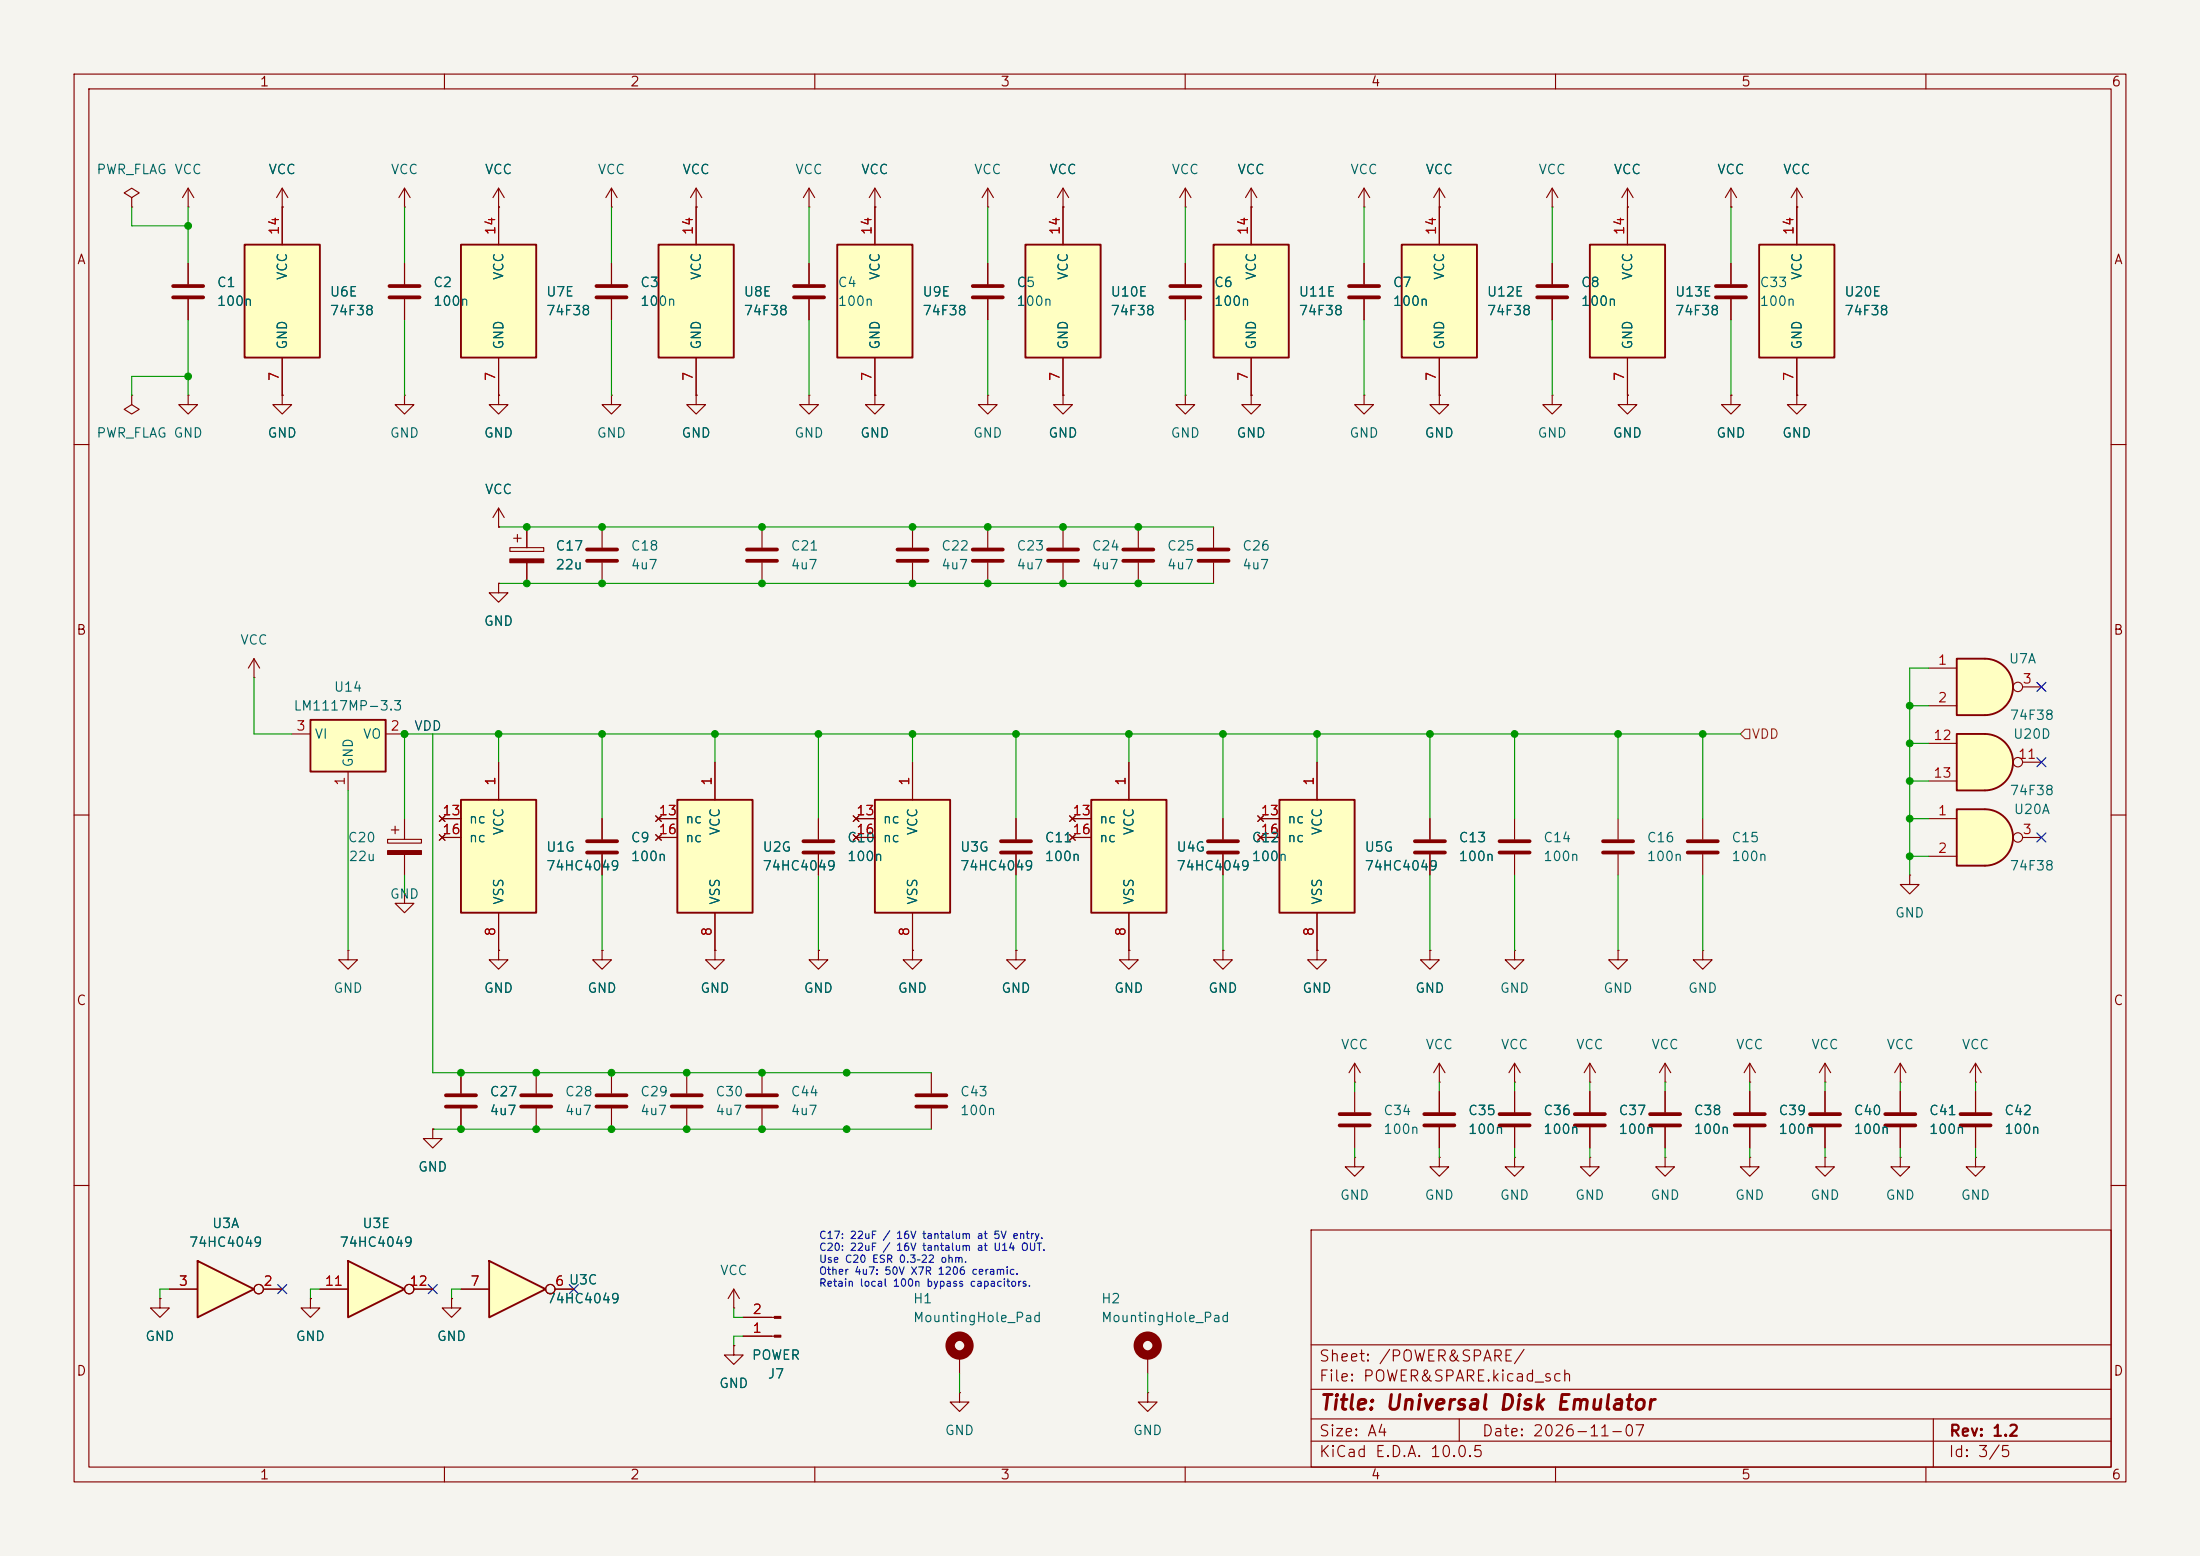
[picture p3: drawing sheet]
<svg xmlns="http://www.w3.org/2000/svg" width="297mm" height="210mm" viewBox="0 0 297 210" stroke-linecap="round" stroke-linejoin="round" font-family="sans-serif">
<path d="M0 0h297v210h-297z" fill="#f5f4ef" stroke="#f5f4ef" stroke-width=".14"/>
<g fill="none" stroke="#840000" stroke-width=".15">
<path d="M10 10h277v190h-277zM12 12h273v186h-273zM60 10v2M110 10v2M160 10v2M210 10v2M260 10v2M10 60h2M285 60h2M10 110h2M285 110h2M10 160h2"/>
<path d="M99.1 176.5h.1M99.1 174l-.8 1.3M99.1 174l.7 1.3M99.1 174v2.5M177 166h108v32h-108zM285 160h2M60 198v2M110 198v2M160 198v2M177 194.5h108M177 191.5h108M177 187.5h108"/>
<path d="M177 181.5h108M197 191.5v3M210 198v2M260 198v2M261 191.5v6.5"/>
</g>
<path d="M147.3 108h10.2v15.2h-10.2z" fill="#ffffc2"/>
<path d="M147.3 108h10.2v15.2h-10.2z" fill="none" stroke="#840000" stroke-width=".25"/>
<path d="M144.4 110.1l.8 .8M144.4 112.6l.8 .8M144.8 110.5h2.5M144.8 113h2.5M145.2 110.1l-.8 .8M145.2 112.6l-.8 .8M152.4 102.9v5.1M152.4 123.2v5.1" fill="none" stroke="#840000" stroke-width=".15"/>
<path d="M189.2 33h10.2v15.3h-10.2z" fill="#ffffc2"/>
<path d="M189.2 33h10.2v15.3h-10.2z" fill="none" stroke="#840000" stroke-width=".25"/>
<g fill="none" stroke="#840000" stroke-width=".15">
<path d="M184.1 27.9h.1M184.1 25.4v2.5M184.1 35.6v2.8M184.1 25.4l-.7 1.3M184.1 25.4l.8 1.3M194.3 27.9h.1M194.3 25.4v7.6M194.3 25.4l-.8 1.3M194.3 25.4l.8 1.3M184.1 40.4v2.8M194.3 48.3v5M68.8 73.9h4.6v.5h-4.6z"/>
<path d="M69.3 72.6h1.1M69.8 72.1v1.1M71.1 71.1v2.8M71.1 75.9v2.8M81.3 71.1v2.8M81.3 75.9v2.8M165.1 110.5v2.8M165.1 115.3v2.8M236.2 146.1h.1M236.2 143.5l-.7 1.3M236.2 143.5l.8 1.3M236.2 143.5v2.6"/>
</g>
<path d="M182.1 38.6h4.1M182.1 40.1h4.1M79.2 74.2h4.1M79.2 75.7h4.1M163.1 113.5h4M163.1 115.1h4" fill="none" stroke="#840000" stroke-width=".51"/>
<path d="M68.8 75.4h4.6v.5h-4.6z" fill="#840000" stroke="#840000" stroke-width=".15"/>
<path d="M214.6 33h10.2v15.3h-10.2z" fill="#ffffc2"/>
<path d="M214.6 33h10.2v15.3h-10.2z" fill="none" stroke="#840000" stroke-width=".25"/>
<g fill="none" stroke="#840000" stroke-width=".15">
<path d="M219.7 27.9v5.1M209.5 53.3v1.3h1.3l-1.3 1.3-1.2-1.3h1.2M209.5 53.3h.1M219.7 53.3v1.3h1.3l-1.3 1.3-1.3-1.3h1.3M219.7 53.3h.1M219.7 48.3v5M52.3 113.3h4.6v.5h-4.6zM52.8 112h1M53.3 111.5v1M54.6 110.5v2.8M54.6 115.3v2.8M214.6 147.3v2.8"/>
<path d="M214.6 152.1v2.8M246.4 146.1h.1M246.4 143.5l-.8 1.3M246.4 143.5l.7 1.3M246.4 143.5v2.6"/>
</g>
<path d="M52.3 114.8h4.6v.5h-4.6z" fill="#840000" stroke="#840000" stroke-width=".15"/>
<path d="M212.6 150.4h4.1M212.6 151.9h4.1" fill="none" stroke="#840000" stroke-width=".51"/>
<path d="M91.4 108h10.2v15.2h-10.2z" fill="#ffffc2"/>
<path d="M91.4 108h10.2v15.2h-10.2z" fill="none" stroke="#840000" stroke-width=".25"/>
<g fill="none" stroke="#840000" stroke-width=".15">
<path d="M67.3 27.9h.1M67.3 25.4l-.8 1.3M67.3 25.4l.8 1.3M67.3 25.4v2.5M82.5 35.6v2.8M109.2 35.6v2.8M54.6 53.3v1.3h1.3l-1.3 1.3-1.3-1.3h1.3M54.6 53.3h.1M82.5 40.4v2.8M109.2 40.4v2.8M88.5 110.1l.8 .8M88.5 112.6l.8 .8"/>
<path d="M88.9 110.5h2.5M88.9 113h2.5M89.3 110.1l-.8 .8M89.3 112.6l-.8 .8M96.5 102.9v5.1M96.5 128.3v1.2h1.3l-1.3 1.3-1.3-1.3h1.3M96.5 128.3h.1M96.5 123.2v5.1M214.6 156.2v1.3h1.3l-1.3 1.3-1.2-1.3h1.2M214.6 156.2h.1M21.6 175.3v1.2h1.3l-1.3 1.3-1.3-1.3h1.3M21.6 175.3h.1"/>
<path d="M61 175.3v1.2h1.2l-1.2 1.3-1.3-1.3h1.3M61 175.3h.1M154.9 188v1.2h1.3l-1.3 1.3-1.2-1.3h1.2M154.9 188h.1"/>
</g>
<path d="M80.5 38.6h4.1M107.2 38.6h4.1M80.5 40.1h4.1M107.2 40.1h4.1" fill="none" stroke="#840000" stroke-width=".51"/>
<path d="M41.9 97.2h10.2v6.9h-10.2z" fill="#ffffc2"/>
<path d="M41.9 97.2h10.2v6.9h-10.2z" fill="none" stroke="#840000" stroke-width=".25"/>
<g fill="none" stroke="#840000" stroke-width=".15">
<path d="M17.8 26.7l1-.7-1-.6-1 .6 1 .7v1.2M17.8 27.9h.1M38.1 27.9h.1M38.1 25.4l-.8 1.3M38.1 25.4l.8 1.3M38.1 25.4v2.5M82.5 27.9h.1M82.5 25.4l-.7 1.3M82.5 25.4l.8 1.3M82.5 25.4v2.5M133.3 27.9h.1M133.3 25.4l-.7 1.3"/>
<path d="M133.3 25.4l.8 1.3M133.3 25.4v2.5M233.7 35.6v2.8M233.7 40.4v2.8M67.3 71.1h.1M67.3 68.6l-.8 1.3M67.3 68.6l.8 1.3M67.3 68.6v2.5M39.4 99.1h2.5M52.1 99.1h2.5M47 104.1v2.6M137.2 110.5v2.8"/>
<path d="M137.2 115.3v2.8M218.4 110.5v2.8M218.4 115.3v2.8M125.7 144.8v2.8M125.7 149.6v2.8M182.9 146.1h.1M182.9 143.5l-.8 1.3M182.9 143.5l.7 1.3M182.9 143.5v2.6M194.3 147.3v2.8M194.3 152.1v2.8M246.4 156.2v1.3h1.2l-1.2 1.3-1.3-1.3h1.3"/>
<path d="M246.4 156.2h.1M266.7 156.2v1.3h1.3l-1.3 1.3-1.3-1.3h1.3M266.7 156.2h.1M41.9 175.3v1.2h1.3l-1.3 1.3-1.3-1.3h1.3M41.9 175.3h.1M129.5 182.9v2.5"/>
</g>
<path d="M231.6 38.6h4.1M231.6 40.1h4.1M135.1 113.5h4.1M135.1 115.1h4.1M216.4 113.5h4.1M216.4 115.1h4.1M123.7 147.8h4.1M123.7 149.4h4.1M192.3 150.4h4M192.3 151.9h4" fill="none" stroke="#840000" stroke-width=".51"/>
<circle cx="129.5" cy="181.6" r="1.27" fill="none" stroke="#840000" stroke-width="1.3"/>
<path d="M163.8 33h10.2v15.3h-10.2z" fill="#ffffc2"/>
<path d="M163.8 33h10.2v15.3h-10.2z" fill="none" stroke="#840000" stroke-width=".25"/>
<path d="M168.9 27.9v5.1M209.5 35.6v2.8M168.9 48.3v5M209.5 40.4v2.8M242.6 53.3v1.3h1.2l-1.2 1.3-1.3-1.3h1.3M242.6 53.3h.1M256.5 156.2v1.3h1.3l-1.3 1.3-1.2-1.3h1.2M256.5 156.2h.1" fill="none" stroke="#840000" stroke-width=".15"/>
<path d="M207.5 38.6h4.1M207.5 40.1h4.1" fill="none" stroke="#840000" stroke-width=".51"/>
<path d="M113 33h10.2v15.3h-10.2z" fill="#ffffc2"/>
<path d="M113 33h10.2v15.3h-10.2z" fill="none" stroke="#840000" stroke-width=".25"/>
<path d="M118.1 27.9v5.1M233.7 27.9h.1M233.7 25.4l-.8 1.3M233.7 25.4l.7 1.3M233.7 25.4v2.5M118.1 48.3v5" fill="none" stroke="#840000" stroke-width=".15"/>
<path d="M62.2 108h10.2v15.2h-10.2z" fill="#ffffc2"/>
<path d="M62.2 108h10.2v15.2h-10.2z" fill="none" stroke="#840000" stroke-width=".25"/>
<g fill="none" stroke="#840000" stroke-width=".15">
<path d="M133.3 35.6v2.8M17.8 53.3v1.3l1 .6-1 .7-1-.7 1-.6M17.8 53.3h.1M94 53.3v1.3h1.2l-1.2 1.3-1.3-1.3h1.3M94 53.3h.1M133.3 53.3v1.3h1.3l-1.3 1.3-1.2-1.3h1.2M133.3 53.3h.1M133.3 40.4v2.8M184.1 53.3v1.3h1.3l-1.3 1.3-1.2-1.3h1.2M184.1 53.3h.1M59.3 110.1l.8 .8M59.3 112.6l.8 .8"/>
<path d="M59.7 110.5h2.5M59.7 113h2.5M60.1 110.1l-.8 .8M60.1 112.6l-.8 .8M67.3 102.9v5.1M67.3 123.2v5.1M177.8 128.3v1.2h1.3l-1.3 1.3-1.3-1.3h1.3M177.8 128.3h.1M218.4 128.3v1.2h1.3l-1.3 1.3-1.2-1.3h1.2M218.4 128.3h.1M82.5 144.8v2.8M82.5 149.6v2.8"/>
<path d="M194.3 146.1h.1M194.3 143.5l-.8 1.3M194.3 143.5l.8 1.3M194.3 143.5v2.6M256.5 146.1h.1M256.5 143.5l-.7 1.3M256.5 143.5l.8 1.3M256.5 143.5v2.6"/>
</g>
<path d="M131.3 38.6h4.1M131.3 40.1h4.1M80.5 147.8h4.1M80.5 149.4h4.1" fill="none" stroke="#840000" stroke-width=".51"/>
<path d="M26.7 170.2l7.6 3.8-7.6 3.8z" fill="#ffffc2"/>
<path d="M26.7 170.2l7.6 3.8-7.6 3.8z" fill="none" stroke="#840000" stroke-width=".25"/>
<g fill="none" stroke="#840000" stroke-width=".15">
<path d="M25.4 27.9h.1M25.4 25.4l-.8 1.3M25.4 25.4l.8 1.3M25.4 25.4v2.5M118.1 53.3v1.3h1.3l-1.3 1.3-1.3-1.3h1.3M118.1 53.3h.1M194.3 156.2v1.3h1.3l-1.3 1.3-1.3-1.3h1.3M194.3 156.2h.1M22.9 174h3.8M35.6 174h2.5"/>
<circle cx="34.9" cy="174" r=".63"/>
</g>
<path d="M47 170.2l7.6 3.8-7.6 3.8z" fill="#ffffc2"/>
<path d="M47 170.2l7.6 3.8-7.6 3.8z" fill="none" stroke="#840000" stroke-width=".25"/>
<g fill="none" stroke="#840000" stroke-width=".15">
<path d="M236.2 147.3v2.8M236.2 152.1v2.8M43.2 174h3.8M55.9 174h2.5"/>
<circle cx="55.2" cy="174" r=".63"/>
</g>
<path d="M234.2 150.4h4.1M234.2 151.9h4.1" fill="none" stroke="#840000" stroke-width=".51"/>
<path d="M66 170.2l7.7 3.8-7.7 3.8z" fill="#ffffc2"/>
<path d="M66 170.2l7.7 3.8-7.7 3.8z" fill="none" stroke="#840000" stroke-width=".25"/>
<g fill="none" stroke="#840000" stroke-width=".15">
<path d="M118.1 27.9h.1M118.1 25.4l-.8 1.3M118.1 25.4l.8 1.3M118.1 25.4v2.5M160 27.9h.1M160 25.4v2.5M160 35.6v2.8M160 25.4l-.7 1.3M160 25.4l.8 1.3M209.5 27.9h.1M209.5 25.4l-.7 1.3M209.5 25.4l.8 1.3"/>
<path d="M209.5 25.4v2.5M219.7 27.9h.1M219.7 25.4l-.8 1.3M219.7 25.4l.8 1.3M219.7 25.4v2.5M242.6 27.9h.1M242.6 25.4l-.8 1.3M242.6 25.4l.7 1.3M242.6 25.4v2.5M160 40.4v2.8M233.7 53.3v1.3h1.2l-1.2 1.3-1.3-1.3h1.3M233.7 53.3h.1"/>
<path d="M67.3 78.7v1.3h1.3l-1.3 1.3-1.3-1.3h1.3M67.3 78.7h.1M123.2 71.1v2.8M123.2 75.9v2.8M143.5 71.1v2.8M143.5 75.9v2.8M81.3 110.5v2.8M81.3 115.3v2.8M47 128.3v1.2h1.3l-1.3 1.3-1.3-1.3h1.3M47 128.3h.1M54.6 120.7v1.2h1.3l-1.3 1.3-1.3-1.3h1.3M54.6 120.7h.1"/>
<path d="M204.5 146.1h.1M204.5 143.5l-.8 1.3M204.5 143.5l.7 1.3M204.5 143.5v2.6M204.5 147.3v2.8M204.5 152.1v2.8M256.5 147.3v2.8M256.5 152.1v2.8M266.7 147.3v2.8M266.7 152.1v2.8M62.2 174h3.8M74.9 174h2.6"/>
<path d="M100.3 177.8h4.2M100.3 180.3h4.2"/>
<circle cx="74.3" cy="174" r=".63"/>
</g>
<g fill="#840000" stroke="#840000" stroke-width=".15">
<path d="M104.5 180.2h.9v.3h-.9z"/>
<path d="M104.5 177.7h.9v.2h-.9z"/>
</g>
<g fill="none" stroke="#840000" stroke-width=".51">
<path d="M158 38.6h4.1M158 40.1h4.1M121.2 74.2h4M121.2 75.7h4M141.5 74.2h4M141.5 75.7h4M79.2 113.5h4.1M79.2 115.1h4.1M202.4 150.4h4.1M202.4 151.9h4.1M254.5 150.4h4.1M254.5 151.9h4.1"/>
<path d="M264.7 150.4h4M264.7 151.9h4"/>
</g>
<path d="M237.5 33h10.1v15.3h-10.1z" fill="#ffffc2"/>
<path d="M237.5 33h10.1v15.3h-10.1z" fill="none" stroke="#840000" stroke-width=".25"/>
<g fill="none" stroke="#840000" stroke-width=".15">
<path d="M54.6 35.6v2.8M109.2 27.9h.1M109.2 25.4l-.7 1.3M109.2 25.4l.8 1.3M109.2 25.4v2.5M143.5 27.9h.1M143.5 25.4l-.8 1.3M143.5 25.4l.8 1.3M143.5 25.4v2.5M242.6 27.9v5.1M54.6 40.4v2.8M82.5 53.3v1.3h1.3l-1.3 1.3-1.2-1.3h1.2"/>
<path d="M82.5 53.3h.1M194.3 53.3v1.3h1.3l-1.3 1.3-1.3-1.3h1.3M194.3 53.3h.1M242.6 48.3v5M81.3 128.3v1.2h1.2l-1.2 1.3-1.3-1.3h1.3M81.3 128.3h.1M204.5 128.3v1.2h1.2l-1.2 1.3-1.3-1.3h1.3M204.5 128.3h.1M92.7 144.8v2.8M92.7 149.6v2.8M102.9 144.8v2.8M102.9 149.6v2.8"/>
<path d="M236.2 156.2v1.3h1.3l-1.3 1.3-1.3-1.3h1.3M236.2 156.2h.1M129.5 188v1.2h1.3l-1.3 1.3-1.2-1.3h1.2M129.5 188h.1M154.9 182.9v2.5"/>
</g>
<path d="M52.6 38.6h4M52.6 40.1h4M90.7 147.8h4M90.7 149.4h4M100.8 147.8h4.1M100.8 149.4h4.1" fill="none" stroke="#840000" stroke-width=".51"/>
<circle cx="154.9" cy="181.6" r="1.27" fill="none" stroke="#840000" stroke-width="1.3"/>
<path d="M138.4 33h10.2v15.3h-10.2z" fill="#ffffc2"/>
<path d="M138.4 33h10.2v15.3h-10.2z" fill="none" stroke="#840000" stroke-width=".25"/>
<path d="M143.5 27.9v5.1M143.5 48.3v5" fill="none" stroke="#840000" stroke-width=".15"/>
<path d="M172.7 108h10.2v15.2h-10.2z" fill="#ffffc2"/>
<path d="M172.7 108h10.2v15.2h-10.2z" fill="none" stroke="#840000" stroke-width=".25"/>
<g fill="none" stroke="#840000" stroke-width=".15">
<path d="M94 27.9h.1M94 25.4l-.8 1.3M94 25.4l.7 1.3M94 25.4v2.5M143.5 53.3v1.3h1.3l-1.3 1.3-1.3-1.3h1.3M143.5 53.3h.1M169.8 110.1l.8 .8M169.8 112.6l.8 .8M170.2 110.5h2.5M170.2 113h2.5M170.6 110.1l-.8 .8M170.6 112.6l-.8 .8"/>
<path d="M177.8 102.9v5.1M152.4 128.3v1.2h1.3l-1.3 1.3-1.3-1.3h1.3M152.4 128.3h.1M177.8 123.2v5.1M193 128.3v1.2h1.3l-1.3 1.3-1.2-1.3h1.2M193 128.3h.1M214.6 146.1h.1M214.6 143.5l-.7 1.3M214.6 143.5l.8 1.3M214.6 143.5v2.6M224.8 146.1h.1M224.8 143.5l-.8 1.3"/>
<path d="M224.8 143.5l.8 1.3M224.8 143.5v2.6"/>
</g>
<path d="M88.9 33h10.2v15.3h-10.2z" fill="#ffffc2"/>
<path d="M88.9 33h10.2v15.3h-10.2z" fill="none" stroke="#840000" stroke-width=".25"/>
<path d="M94 27.9v5.1M94 48.3v5M224.8 156.2v1.3h1.3l-1.3 1.3-1.3-1.3h1.3M224.8 156.2h.1" fill="none" stroke="#840000" stroke-width=".15"/>
<path d="M33 33h10.2v15.3h-10.2z" fill="#ffffc2"/>
<path d="M33 33h10.2v15.3h-10.2z" fill="none" stroke="#840000" stroke-width=".25"/>
<path d="M38.1 27.9v5.1M25.4 53.3v1.3h1.3l-1.3 1.3-1.3-1.3h1.3M25.4 53.3h.1M38.1 48.3v5M182.9 156.2v1.3h1.2l-1.2 1.3-1.3-1.3h1.3M182.9 156.2h.1M224.8 147.3v2.8M224.8 152.1v2.8" fill="none" stroke="#840000" stroke-width=".15"/>
<path d="M222.8 150.4h4M222.8 151.9h4" fill="none" stroke="#840000" stroke-width=".51"/>
<path d="M268 109.2a3.8 3.8 0 0 1 3.8 3.8 3.8 3.8 0 0 1-3.8 3.8z" fill="#ffffc2" stroke="#ffffc2" stroke-width=".14"/>
<path d="M264.2 109.2h3.8v7.6h-3.8z" fill="#ffffc2"/>
<path d="M264.2 109.2h3.8a3.8 3.8 0 0 1 3.8 3.8 3.8 3.8 0 0 1-3.8 3.8h-3.8z" fill="none" stroke="#840000" stroke-width=".25"/>
<g fill="none" stroke="#840000" stroke-width=".15">
<path d="M25.4 35.6v2.8M25.4 40.4v2.8M109.2 53.3v1.3h1.3l-1.3 1.3-1.3-1.3h1.3M109.2 53.3h.1M260.3 110.5h3.9M260.3 115.6h3.9M273 113h2.6M62.2 144.8v2.8M62.2 149.6v2.8M72.4 144.8v2.8M72.4 149.6v2.8M182.9 147.3v2.8"/>
<path d="M182.9 152.1v2.8M246.4 147.3v2.8M246.4 152.1v2.8"/>
<circle cx="272.4" cy="113" r=".63"/>
</g>
<path d="M23.4 38.6h4M23.4 40.1h4M60.2 147.8h4.1M60.2 149.4h4.1M70.4 147.8h4M70.4 149.4h4M180.8 150.4h4.1M180.8 151.9h4.1M244.3 150.4h4.1M244.3 151.9h4.1" fill="none" stroke="#840000" stroke-width=".51"/>
<path d="M62.2 33h10.2v15.3h-10.2z" fill="#ffffc2"/>
<path d="M62.2 33h10.2v15.3h-10.2z" fill="none" stroke="#840000" stroke-width=".25"/>
<path d="M67.3 27.9v5.1M67.3 48.3v5" fill="none" stroke="#840000" stroke-width=".15"/>
<path d="M268 88.9a3.8 3.8 0 0 1 3.8 3.8 3.8 3.8 0 0 1-3.8 3.8z" fill="#ffffc2" stroke="#ffffc2" stroke-width=".14"/>
<path d="M264.2 88.9h3.8v7.6h-3.8z" fill="#ffffc2"/>
<path d="M264.2 88.9h3.8a3.8 3.8 0 0 1 3.8 3.8 3.8 3.8 0 0 1-3.8 3.8h-3.8z" fill="none" stroke="#840000" stroke-width=".25"/>
<g fill="none" stroke="#840000" stroke-width=".15">
<path d="M38.1 53.3v1.3h1.3l-1.3 1.3-1.3-1.3h1.3M38.1 53.3h.1M67.3 53.3v1.3h1.3l-1.3 1.3-1.3-1.3h1.3M67.3 53.3h.1M163.8 71.1v2.8M163.8 75.9v2.8M260.3 90.2h3.9M260.3 95.3h3.9M273 92.7h2.6M193 110.5v2.8M193 115.3v2.8M204.5 110.5v2.8"/>
<path d="M204.5 115.3v2.8M58.4 152.4v1.3h1.3l-1.3 1.2-1.3-1.2h1.3M58.4 152.4h.1"/>
<circle cx="272.4" cy="92.7" r=".63"/>
</g>
<path d="M161.8 74.2h4.1M161.8 75.7h4.1M191 113.5h4.1M191 115.1h4.1M202.4 113.5h4.1M202.4 115.1h4.1" fill="none" stroke="#840000" stroke-width=".51"/>
<path d="M118.1 108h10.2v15.2h-10.2z" fill="#ffffc2"/>
<path d="M118.1 108h10.2v15.2h-10.2z" fill="none" stroke="#840000" stroke-width=".25"/>
<g fill="none" stroke="#840000" stroke-width=".15">
<path d="M54.6 27.9h.1M54.6 25.4l-.8 1.3M54.6 25.4l.8 1.3M54.6 25.4v2.5M168.9 27.9h.1M168.9 25.4l-.8 1.3M168.9 25.4l.8 1.3M168.9 25.4v2.5M168.9 53.3v1.3h1.3l-1.3 1.3-1.3-1.3h1.3M168.9 53.3h.1M102.9 71.1v2.8M102.9 75.9v2.8"/>
<path d="M133.3 71.1v2.8M133.3 75.9v2.8M153.7 71.1v2.8M153.7 75.9v2.8M34.3 91.4h.1M34.3 88.9l-.8 1.3M34.3 88.9l.8 1.3M34.3 88.9v2.5M110.5 110.5v2.8M110.5 115.3v2.8M115.2 110.1l.8 .8M115.2 112.6l.8 .8"/>
<path d="M115.6 110.5h2.5M115.6 113h2.5M116 110.1l-.8 .8M116 112.6l-.8 .8M123.2 102.9v5.1M229.9 110.5v2.8M229.9 115.3v2.8M257.8 118.1v1.3h1.3l-1.3 1.3-1.3-1.3h1.3M257.8 118.1h.1M67.3 128.3v1.2h1.3l-1.3 1.3-1.3-1.3h1.3M67.3 128.3h.1M110.5 128.3v1.2h1.3l-1.3 1.3-1.3-1.3h1.3"/>
<path d="M110.5 128.3h.1M123.2 128.3v1.2h1.3l-1.3 1.3-1.3-1.3h1.3M123.2 128.3h.1M123.2 123.2v5.1M165.1 128.3v1.2h1.3l-1.3 1.3-1.3-1.3h1.3M165.1 128.3h.1M204.5 156.2v1.3h1.2l-1.2 1.3-1.3-1.3h1.3M204.5 156.2h.1M266.7 146.1h.1M266.7 143.5l-.8 1.3M266.7 143.5l.8 1.3M266.7 143.5v2.6"/>
<path d="M99.1 181.6v1.3h1.2l-1.2 1.3-1.3-1.3h1.3M99.1 181.6h.1"/>
</g>
<path d="M100.8 74.2h4.1M100.8 75.7h4.1M131.3 74.2h4.1M131.3 75.7h4.1M151.6 74.2h4.1M151.6 75.7h4.1M108.5 113.5h4M108.5 115.1h4M227.8 113.5h4.1M227.8 115.1h4.1" fill="none" stroke="#840000" stroke-width=".51"/>
<path d="M268 99.1a3.8 3.8 0 0 1 3.8 3.8 3.8 3.8 0 0 1-3.8 3.8z" fill="#ffffc2" stroke="#ffffc2" stroke-width=".14"/>
<path d="M264.2 99.1h3.8v7.6h-3.8z" fill="#ffffc2"/>
<path d="M264.2 99.1h3.8a3.8 3.8 0 0 1 3.8 3.8 3.8 3.8 0 0 1-3.8 3.8h-3.8z" fill="none" stroke="#840000" stroke-width=".25"/>
<g fill="none" stroke="#840000" stroke-width=".15">
<path d="M25.4 35.6v2.8M38.1 27.9h.1M38.1 27.9v5.1M54.6 35.6v2.8M67.3 27.9h.1M67.3 27.9v5.1M82.5 35.6v2.8M94 27.9h.1M94 27.9v5.1M109.2 35.6v2.8M118.1 27.9h.1M118.1 27.9v5.1"/>
<path d="M133.3 35.6v2.8M143.5 27.9h.1M143.5 27.9v5.1M160 35.6v2.8M168.9 27.9h.1M168.9 27.9v5.1M184.1 35.6v2.8M194.3 27.9h.1M194.3 27.9v5.1M209.5 35.6v2.8M219.7 27.9h.1M219.7 27.9v5.1"/>
<path d="M233.7 27.9h.1M233.7 35.6v2.8M242.6 27.9h.1M242.6 27.9v5.1M25.4 40.4v2.8M38.1 53.3h.1M38.1 48.3v5M54.6 40.4v2.8M67.3 53.3h.1M67.3 48.3v5M82.5 40.4v2.8M94 53.3h.1"/>
<path d="M94 48.3v5M109.2 40.4v2.8M118.1 53.3h.1M118.1 48.3v5M133.3 40.4v2.8M143.5 53.3h.1M143.5 48.3v5M160 53.3v1.3h1.3l-1.3 1.3-1.3-1.3h1.3M160 53.3h.1M160 40.4v2.8M168.9 53.3h.1M168.9 48.3v5"/>
<path d="M184.1 40.4v2.8M194.3 53.3h.1M194.3 48.3v5M209.5 40.4v2.8M219.7 53.3h.1M219.7 48.3v5M233.7 53.3h.1M233.7 40.4v2.8M242.6 53.3h.1M242.6 48.3v5M67.3 78.7h.1M67.3 71.1h.1"/>
<path d="M71.1 71.1v2.8M71.1 75.9v2.8M59.3 110.1l.8 .8M59.3 112.6l.8 .8M59.7 110.5h2.5M59.7 113h2.5M60.1 110.1l-.8 .8M60.1 112.6l-.8 .8M67.3 102.9v5.1M81.3 110.5v2.8M81.3 115.3v2.8M88.5 110.1l.8 .8"/>
<path d="M88.5 112.6l.8 .8M88.9 110.5h2.5M88.9 113h2.5M89.3 110.1l-.8 .8M89.3 112.6l-.8 .8M96.5 102.9v5.1M110.5 110.5v2.8M110.5 115.3v2.8M115.2 110.1l.8 .8M115.2 112.6l.8 .8M115.6 110.5h2.5M115.6 113h2.5"/>
<path d="M116 110.1l-.8 .8M116 112.6l-.8 .8M123.2 102.9v5.1M137.2 110.5v2.8M137.2 115.3v2.8M144.4 110.1l.8 .8M144.4 112.6l.8 .8M144.8 110.5h2.5M144.8 113h2.5M145.2 110.1l-.8 .8M145.2 112.6l-.8 .8M152.4 102.9v5.1"/>
<path d="M165.1 110.5v2.8M165.1 115.3v2.8M169.8 110.1l.8 .8M169.8 112.6l.8 .8M170.2 110.5h2.5M170.2 113h2.5M170.6 110.1l-.8 .8M170.6 112.6l-.8 .8M177.8 102.9v5.1M193 110.5v2.8M193 115.3v2.8M260.3 100.3h3.9"/>
<path d="M260.3 105.4h3.9M273 102.9h2.6M67.3 128.3h.1M67.3 123.2v5.1M81.3 128.3h.1M96.5 128.3h.1M96.5 123.2v5.1M110.5 128.3h.1M123.2 128.3h.1M123.2 123.2v5.1M137.2 128.3v1.2h1.2l-1.2 1.3-1.3-1.3h1.3M137.2 128.3h.1"/>
<path d="M152.4 128.3h.1M152.4 123.2v5.1M165.1 128.3h.1M177.8 128.3h.1M177.8 123.2v5.1M193 128.3h.1M229.9 128.3v1.2h1.2l-1.2 1.3-1.3-1.3h1.3M229.9 128.3h.1M58.4 152.4h.1M62.2 144.8v2.8M62.2 149.6v2.8M194.3 147.3v2.8"/>
<path d="M194.3 152.1v2.8M204.5 147.3v2.8M204.5 152.1v2.8M214.6 147.3v2.8M214.6 152.1v2.8M224.8 147.3v2.8M224.8 152.1v2.8M236.2 147.3v2.8M236.2 152.1v2.8M246.4 147.3v2.8M246.4 152.1v2.8M256.5 147.3v2.8"/>
<path d="M256.5 152.1v2.8M266.7 147.3v2.8M266.7 152.1v2.8M21.6 175.3h.1M22.9 174h3.8M35.6 174h2.5M41.9 175.3h.1M43.2 174h3.8M55.9 174h2.5M61 175.3h.1M62.2 174h3.8M74.9 174h2.6"/>
<path d="M100.3 177.8h3.8M99.1 181.6h.1M100.3 180.3h3.8"/>
<circle cx="272.4" cy="102.9" r=".63"/>
<circle cx="34.9" cy="174" r=".63"/>
<circle cx="55.2" cy="174" r=".63"/>
<circle cx="74.3" cy="174" r=".63"/>
</g>
<path d="M235.6 98.4h.6v1.3h-.6l-.7-.6z" fill="none" stroke="#725600" stroke-width=".15"/>
<g fill="none" stroke="#009600" stroke-width=".15">
<path d="M17.8 27.9v2.6h7.6M25.4 27.9v7.7M54.6 27.9v7.7M82.5 27.9v7.7M109.2 27.9v7.7M133.3 27.9v7.7M160 27.9v7.7M184.1 27.9v7.7M209.5 27.9v7.7M233.7 27.9v7.7M25.4 50.8h-7.6v2.5M25.4 43.2v10.1"/>
<path d="M54.6 43.2v10.1M82.5 43.2v10.1M109.2 43.2v10.1M133.3 43.2v10.1M160 43.2v10.1M184.1 43.2v10.1M209.5 43.2v10.1M233.7 43.2v10.1M67.3 71.1h96.5M67.3 78.7h96.5M34.3 91.4v7.7h5.1M58.4 99.1v45.7h67.3"/>
<path d="M67.3 99.1v3.8M81.3 99.1v11.4M96.5 99.1v3.8M110.5 99.1v11.4M123.2 99.1v3.8M137.2 99.1v11.4M152.4 99.1v3.8M165.1 99.1v11.4M177.8 99.1v3.8M193 99.1v11.4M204.5 99.1v11.4M218.4 99.1v11.4"/>
<path d="M229.9 99.1v11.4M234.9 99.1h-180.3v11.4M257.8 95.3h2.5M260.3 90.2h-2.5v27.9M47 106.7v21.6M54.6 118.1v2.6M81.3 118.1v10.2M110.5 118.1v10.2M137.2 118.1v10.2M165.1 118.1v10.2M193 118.1v10.2M204.5 118.1v10.2"/>
<path d="M218.4 118.1v10.2M229.9 118.1v10.2M257.8 100.3h2.5M257.8 105.4h2.5M257.8 110.5h2.5M257.8 115.6h2.5M58.4 152.4h67.3M182.9 146.1v1.2M182.9 154.9v1.3M194.3 146.1v1.2M194.3 154.9v1.3M204.5 146.1v1.2"/>
<path d="M204.5 154.9v1.3M214.6 146.1v1.2M214.6 154.9v1.3M224.8 146.1v1.2M224.8 154.9v1.3M236.2 146.1v1.2M236.2 154.9v1.3M246.4 146.1v1.2M246.4 154.9v1.3M256.5 146.1v1.2M256.5 154.9v1.3M266.7 146.1v1.2"/>
<path d="M266.7 154.9v1.3M22.9 174h-1.3v1.3M43.2 174h-1.3v1.3M62.2 174h-1.2v1.3M99.1 176.5v1.3h1.2M100.3 180.3h-1.2v1.3M129.5 185.4v2.6M154.9 185.4v2.6"/>
</g>
<path d="M275 92.1l1.2 1.2M276.2 92.1l-1.2 1.2M275 102.3l1.2 1.2M275 112.4l1.2 1.2M276.2 102.3l-1.2 1.2M276.2 112.4l-1.2 1.2M37.5 173.4l1.2 1.2M38.7 173.4l-1.2 1.2M57.8 173.4l1.2 1.2M59 173.4l-1.2 1.2M76.9 173.4l1.2 1.2M78.1 173.4l-1.2 1.2" fill="none" stroke="#000084" stroke-width=".15"/>
<g fill="#009600" stroke="#009600" stroke-width=".14">
<circle cx="257.8" cy="100.3" r=".46"/>
<circle cx="257.8" cy="105.4" r=".46"/>
<circle cx="257.8" cy="110.5" r=".46"/>
<circle cx="257.8" cy="115.6" r=".46"/>
<circle cx="153.7" cy="71.1" r=".46"/>
<circle cx="143.5" cy="71.1" r=".46"/>
<circle cx="123.2" cy="71.1" r=".46"/>
<circle cx="193" cy="99.1" r=".46"/>
<circle cx="204.5" cy="99.1" r=".46"/>
<circle cx="229.9" cy="99.1" r=".46"/>
<circle cx="218.4" cy="99.1" r=".46"/>
<circle cx="257.8" cy="95.3" r=".46"/>
<circle cx="133.3" cy="71.1" r=".46"/>
<circle cx="143.5" cy="78.7" r=".46"/>
<circle cx="153.7" cy="78.7" r=".46"/>
<circle cx="114.3" cy="144.8" r=".46"/>
<circle cx="152.4" cy="99.1" r=".46"/>
<circle cx="137.2" cy="99.1" r=".46"/>
<circle cx="123.2" cy="99.1" r=".46"/>
<circle cx="72.4" cy="152.4" r=".46"/>
<circle cx="62.2" cy="152.4" r=".46"/>
<circle cx="62.2" cy="144.8" r=".46"/>
<circle cx="72.4" cy="144.8" r=".46"/>
<circle cx="82.5" cy="144.8" r=".46"/>
<circle cx="82.5" cy="152.4" r=".46"/>
<circle cx="177.8" cy="99.1" r=".46"/>
<circle cx="165.1" cy="99.1" r=".46"/>
<circle cx="114.3" cy="152.4" r=".46"/>
<circle cx="92.7" cy="152.4" r=".46"/>
<circle cx="92.7" cy="144.8" r=".46"/>
<circle cx="110.5" cy="99.1" r=".46"/>
<circle cx="102.9" cy="152.4" r=".46"/>
<circle cx="102.9" cy="144.8" r=".46"/>
<circle cx="25.4" cy="30.5" r=".46"/>
<circle cx="25.4" cy="50.8" r=".46"/>
<circle cx="67.3" cy="99.1" r=".46"/>
<circle cx="54.6" cy="99.1" r=".46"/>
<circle cx="81.3" cy="99.1" r=".46"/>
<circle cx="96.5" cy="99.1" r=".46"/>
<circle cx="102.9" cy="78.7" r=".46"/>
<circle cx="102.9" cy="71.1" r=".46"/>
<circle cx="81.3" cy="78.7" r=".46"/>
<circle cx="81.3" cy="71.1" r=".46"/>
<circle cx="71.1" cy="71.1" r=".46"/>
<circle cx="71.1" cy="78.7" r=".46"/>
<circle cx="123.2" cy="78.7" r=".46"/>
<circle cx="133.3" cy="78.7" r=".46"/>
</g>
<text font-size="2" fill="#840000" x="178" y="190.8">Title: Universal Disk Emulator</text>
<g font-size="1.5" fill="#840000">
<text x="178" y="184.1">Sheet: /POWER&amp;SPARE/</text>
<text x="178" y="186.8">File: POWER&amp;SPARE.kicad_sch</text>
<text x="178" y="197">KiCad E.D.A. 10.0.5</text>
<text x="178" y="194.2">Size: A4</text>
<text x="200" y="194.2">Date: 2026-11-07</text>
<text x="263" y="197">Id: 3/5</text>
<text x="263" y="194.2">Rev: 1.2</text>
</g>
<g font-size="1.3" fill="#840000">
<text x="35" y="12">1</text>
<text x="85" y="12">2</text>
<text x="135" y="12">3</text>
<text x="185" y="12">4</text>
<text x="235" y="12">5</text>
<text x="285" y="12">6</text>
<text x="10.3" y="36">A</text>
<text x="285.3" y="36">A</text>
<text x="10.2" y="86">B</text>
<text x="285.2" y="86">B</text>
<text x="10.2" y="136">C</text>
<text x="285.2" y="136">C</text>
<text x="10.2" y="186">D</text>
<text x="285.2" y="186">D</text>
<text x="35" y="200">1</text>
<text x="85" y="200">2</text>
<text x="135" y="200">3</text>
<text x="185" y="200">4</text>
<text x="235" y="200">5</text>
<text x="285" y="200">6</text>
</g>
<g font-size="1.3" fill="#006464">
<text x="12.9" y="23.8">PWR_FLAG VCC</text>
<text x="36.2" y="23.8">VCC</text>
<text x="52.7" y="23.8">VCC</text>
<text x="65.4" y="23.8">VCC</text>
<text x="80.6" y="23.8">VCC</text>
<text x="92" y="23.8">VCC</text>
<text x="107.3" y="23.8">VCC</text>
<text x="116.2" y="23.8">VCC</text>
<text x="131.4" y="23.8">VCC</text>
<text x="141.6" y="23.8">VCC</text>
<text x="158.1" y="23.8">VCC</text>
<text x="167" y="23.8">VCC</text>
<text x="182.2" y="23.8">VCC</text>
<text x="192.4" y="23.8">VCC</text>
<text x="207.6" y="23.8">VCC</text>
<text x="217.8" y="23.8">VCC</text>
<text x="231.7" y="23.8">VCC</text>
<text x="240.6" y="23.8">VCC</text>
<text x="29.2" y="39.1">C1</text>
<text x="29.2" y="41.6">100n</text>
<text x="39.1" y="37.9" transform="rotate(-90 39.1 37.9)">VCC</text>
<text x="44.4" y="40.3">U6E</text>
<text x="58.4" y="39.1">C2</text>
<text x="58.4" y="41.6">100n</text>
<text x="68.3" y="37.9" transform="rotate(-90 68.3 37.9)">VCC</text>
<text x="73.6" y="40.3">U7E</text>
<text x="86.3" y="39.1">C3</text>
<text x="86.3" y="41.6">100n</text>
<text x="94.9" y="37.9" transform="rotate(-90 94.9 37.9)">VCC</text>
<text x="100.3" y="40.3">U8E</text>
<text x="113" y="39.1">C4</text>
<text x="113" y="41.6">100n</text>
<text x="119.1" y="37.9" transform="rotate(-90 119.1 37.9)">VCC</text>
<text x="124.4" y="40.3">U9E</text>
<text x="137.1" y="39.1">C5</text>
<text x="137.1" y="41.6">100n</text>
<text x="144.5" y="37.9" transform="rotate(-90 144.5 37.9)">VCC</text>
<text x="149.8" y="40.3">U10E</text>
<text x="163.8" y="39.1">C6</text>
<text x="163.8" y="41.6">100n</text>
<text x="169.9" y="37.9" transform="rotate(-90 169.9 37.9)">VCC</text>
<text x="175.2" y="40.3">U11E</text>
<text x="187.9" y="39.1">C7</text>
<text x="187.9" y="41.6">100n</text>
<text x="195.3" y="37.9" transform="rotate(-90 195.3 37.9)">VCC</text>
<text x="200.6" y="40.3">U12E</text>
<text x="213.3" y="39.1">C8</text>
<text x="213.3" y="41.6">100n</text>
<text x="220.7" y="37.9" transform="rotate(-90 220.7 37.9)">VCC</text>
<text x="226" y="40.3">U13E</text>
<text x="237.5" y="39.1">C33</text>
<text x="237.5" y="41.6">100n</text>
<text x="243.5" y="37.9" transform="rotate(-90 243.5 37.9)">VCC</text>
<text x="248.9" y="40.3">U20E</text>
<text x="39.1" y="47.3" transform="rotate(-90 39.1 47.3)">GND</text>
<text x="44.4" y="42.9">74F38</text>
<text x="68.3" y="47.3" transform="rotate(-90 68.3 47.3)">GND</text>
<text x="73.6" y="42.9">74F38</text>
<text x="94.9" y="47.3" transform="rotate(-90 94.9 47.3)">GND</text>
<text x="100.3" y="42.9">74F38</text>
<text x="119.1" y="47.3" transform="rotate(-90 119.1 47.3)">GND</text>
<text x="124.4" y="42.9">74F38</text>
<text x="144.5" y="47.3" transform="rotate(-90 144.5 47.3)">GND</text>
<text x="149.8" y="42.9">74F38</text>
<text x="169.9" y="47.3" transform="rotate(-90 169.9 47.3)">GND</text>
<text x="175.2" y="42.9">74F38</text>
<text x="195.3" y="47.3" transform="rotate(-90 195.3 47.3)">GND</text>
<text x="200.6" y="42.9">74F38</text>
<text x="220.7" y="47.3" transform="rotate(-90 220.7 47.3)">GND</text>
<text x="226" y="42.9">74F38</text>
<text x="243.5" y="47.3" transform="rotate(-90 243.5 47.3)">GND</text>
<text x="248.9" y="42.9">74F38</text>
<text x="12.9" y="59.4">PWR_FLAG GND</text>
<text x="36" y="59.4">GND</text>
<text x="52.5" y="59.4">GND</text>
<text x="65.2" y="59.4">GND</text>
<text x="80.5" y="59.4">GND</text>
<text x="91.9" y="59.4">GND</text>
<text x="107.2" y="59.4">GND</text>
<text x="116" y="59.4">GND</text>
<text x="131.3" y="59.4">GND</text>
<text x="141.4" y="59.4">GND</text>
<text x="158" y="59.4">GND</text>
<text x="166.8" y="59.4">GND</text>
<text x="182.1" y="59.4">GND</text>
<text x="192.2" y="59.4">GND</text>
<text x="207.5" y="59.4">GND</text>
<text x="217.6" y="59.4">GND</text>
<text x="231.6" y="59.4">GND</text>
<text x="240.5" y="59.4">GND</text>
<text x="65.4" y="67">VCC</text>
<text x="74.9" y="74.6">C17</text>
<text x="74.9" y="77.2">22u</text>
<text x="85.1" y="74.6">C18</text>
<text x="85.1" y="77.2">4u7</text>
<text x="106.7" y="74.6">C21</text>
<text x="106.7" y="77.2">4u7</text>
<text x="127" y="74.6">C22</text>
<text x="127" y="77.2">4u7</text>
<text x="137.1" y="74.6">C23</text>
<text x="137.1" y="77.2">4u7</text>
<text x="147.3" y="74.6">C24</text>
<text x="147.3" y="77.2">4u7</text>
<text x="157.5" y="74.6">C25</text>
<text x="157.5" y="77.2">4u7</text>
<text x="167.6" y="74.6">C26</text>
<text x="167.6" y="77.2">4u7</text>
<text x="32.3" y="87.3">VCC</text>
<text x="65.2" y="84.8">GND</text>
<text x="271.1" y="89.9">U7A</text>
<text x="45" y="93.7">U14</text>
<text x="39.5" y="96.2">LM1117MP-3.3</text>
<text x="42.4" y="100">VI</text>
<text x="48.9" y="100">VO</text>
<text x="271.2" y="97.5">74F38</text>
<text x="271.7" y="100">U20D</text>
<text x="48" y="103.7" transform="rotate(-90 48 103.7)">GND</text>
<text x="271.2" y="107.6">74F38</text>
<text x="46.9" y="114">C20</text>
<text x="63.2" y="111.5">nc</text>
<text x="63.2" y="114">nc</text>
<text x="68.3" y="112.8" transform="rotate(-90 68.3 112.8)">VCC</text>
<text x="85.1" y="114">C9</text>
<text x="92.4" y="111.5">nc</text>
<text x="92.4" y="114">nc</text>
<text x="97.5" y="112.8" transform="rotate(-90 97.5 112.8)">VCC</text>
<text x="114.3" y="114">C10</text>
<text x="119.1" y="111.5">nc</text>
<text x="119.1" y="114">nc</text>
<text x="124.2" y="112.8" transform="rotate(-90 124.2 112.8)">VCC</text>
<text x="141" y="114">C11</text>
<text x="148.3" y="111.5">nc</text>
<text x="148.3" y="114">nc</text>
<text x="153.4" y="112.8" transform="rotate(-90 153.4 112.8)">VCC</text>
<text x="168.9" y="114">C12</text>
<text x="173.7" y="111.5">nc</text>
<text x="173.7" y="114">nc</text>
<text x="178.8" y="112.8" transform="rotate(-90 178.8 112.8)">VCC</text>
<text x="196.8" y="114">C13</text>
<text x="208.3" y="114">C14</text>
<text x="222.2" y="114">C16</text>
<text x="233.7" y="114">C15</text>
<text x="271.8" y="110.2">U20A</text>
<text x="47" y="116.5">22u</text>
<text x="73.6" y="115.3">U1G</text>
<text x="73.6" y="117.8">74HC4049</text>
<text x="85.1" y="116.5">100n</text>
<text x="102.9" y="115.3">U2G</text>
<text x="102.9" y="117.8">74HC4049</text>
<text x="114.3" y="116.5">100n</text>
<text x="129.5" y="115.3">U3G</text>
<text x="129.5" y="117.8">74HC4049</text>
<text x="141" y="116.5">100n</text>
<text x="158.7" y="115.3">U4G</text>
<text x="158.7" y="117.8">74HC4049</text>
<text x="168.9" y="116.5">100n</text>
<text x="184.1" y="115.3">U5G</text>
<text x="184.1" y="117.8">74HC4049</text>
<text x="196.8" y="116.5">100n</text>
<text x="208.3" y="116.5">100n</text>
<text x="222.2" y="116.5">100n</text>
<text x="233.7" y="116.5">100n</text>
<text x="271.2" y="117.8">74F38</text>
<text x="52.5" y="121.6">GND</text>
<text x="68.3" y="122.2" transform="rotate(-90 68.3 122.2)">VSS</text>
<text x="97.5" y="122.2" transform="rotate(-90 97.5 122.2)">VSS</text>
<text x="124.2" y="122.2" transform="rotate(-90 124.2 122.2)">VSS</text>
<text x="153.4" y="122.2" transform="rotate(-90 153.4 122.2)">VSS</text>
<text x="178.8" y="122.2" transform="rotate(-90 178.8 122.2)">VSS</text>
<text x="255.7" y="124.2">GND</text>
<text x="44.9" y="134.3">GND</text>
<text x="65.2" y="134.3">GND</text>
<text x="79.2" y="134.3">GND</text>
<text x="94.5" y="134.3">GND</text>
<text x="108.4" y="134.3">GND</text>
<text x="121.1" y="134.3">GND</text>
<text x="135.1" y="134.3">GND</text>
<text x="150.3" y="134.3">GND</text>
<text x="163" y="134.3">GND</text>
<text x="175.7" y="134.3">GND</text>
<text x="191" y="134.3">GND</text>
<text x="202.4" y="134.3">GND</text>
<text x="216.4" y="134.3">GND</text>
<text x="227.8" y="134.3">GND</text>
<text x="180.9" y="141.9">VCC</text>
<text x="192.4" y="141.9">VCC</text>
<text x="202.5" y="141.9">VCC</text>
<text x="212.7" y="141.9">VCC</text>
<text x="222.8" y="141.9">VCC</text>
<text x="234.3" y="141.9">VCC</text>
<text x="244.4" y="141.9">VCC</text>
<text x="254.6" y="141.9">VCC</text>
<text x="264.8" y="141.9">VCC</text>
<text x="66" y="148.3">C27</text>
<text x="76.2" y="148.3">C28</text>
<text x="86.3" y="148.3">C29</text>
<text x="96.5" y="148.3">C30</text>
<text x="106.7" y="148.3">C44</text>
<text x="129.5" y="148.3">C43</text>
<text x="66" y="150.8">4u7</text>
<text x="76.2" y="150.8">4u7</text>
<text x="86.3" y="150.8">4u7</text>
<text x="96.5" y="150.8">4u7</text>
<text x="106.7" y="150.8">4u7</text>
<text x="129.5" y="150.8">100n</text>
<text x="186.7" y="150.8">C34</text>
<text x="186.7" y="153.4">100n</text>
<text x="198.1" y="150.8">C35</text>
<text x="198.1" y="153.4">100n</text>
<text x="208.3" y="150.8">C36</text>
<text x="208.3" y="153.4">100n</text>
<text x="218.4" y="150.8">C37</text>
<text x="218.4" y="153.4">100n</text>
<text x="228.6" y="150.8">C38</text>
<text x="228.6" y="153.4">100n</text>
<text x="240" y="150.8">C39</text>
<text x="240" y="153.4">100n</text>
<text x="250.2" y="150.8">C40</text>
<text x="250.2" y="153.4">100n</text>
<text x="260.3" y="150.8">C41</text>
<text x="260.3" y="153.4">100n</text>
<text x="270.5" y="150.8">C42</text>
<text x="270.5" y="153.4">100n</text>
<text x="56.4" y="158.4">GND</text>
<text x="28.5" y="166.1">U3A</text>
<text x="48.8" y="166.1">U3E</text>
<text x="180.8" y="162.3">GND</text>
<text x="192.2" y="162.3">GND</text>
<text x="202.4" y="162.3">GND</text>
<text x="212.6" y="162.3">GND</text>
<text x="222.7" y="162.3">GND</text>
<text x="234.2" y="162.3">GND</text>
<text x="244.3" y="162.3">GND</text>
<text x="254.5" y="162.3">GND</text>
<text x="264.6" y="162.3">GND</text>
<text x="25.4" y="168.6">74HC4049</text>
<text x="45.7" y="168.6">74HC4049</text>
<text x="97.1" y="172.4">VCC</text>
<text x="73.7" y="176.2">74HC4049</text>
<text x="123.2" y="176.2">H1</text>
<text x="123.2" y="178.8">MountingHole_Pad</text>
<text x="148.6" y="176.2">H2</text>
<text x="148.6" y="178.8">MountingHole_Pad</text>
<text x="19.5" y="181.3">GND</text>
<text x="39.8" y="181.3">GND</text>
<text x="58.9" y="181.3">GND</text>
<text x="101.4" y="183.8">POWER</text>
<text x="97" y="187.7">GND</text>
<text x="103.6" y="186.4">J7</text>
<text x="127.5" y="194">GND</text>
<text x="152.9" y="194">GND</text>
</g>
<g font-size="1.3" fill="#a90000">
<text x="38" y="31.8" transform="rotate(-90 38 31.8)">14</text>
<text x="67.2" y="31.8" transform="rotate(-90 67.2 31.8)">14</text>
<text x="93.8" y="31.8" transform="rotate(-90 93.8 31.8)">14</text>
<text x="118" y="31.8" transform="rotate(-90 118 31.8)">14</text>
<text x="143.4" y="31.8" transform="rotate(-90 143.4 31.8)">14</text>
<text x="168.8" y="31.8" transform="rotate(-90 168.8 31.8)">14</text>
<text x="194.2" y="31.8" transform="rotate(-90 194.2 31.8)">14</text>
<text x="219.6" y="31.8" transform="rotate(-90 219.6 31.8)">14</text>
<text x="242.4" y="31.8" transform="rotate(-90 242.4 31.8)">14</text>
<text x="38" y="51.5" transform="rotate(-90 38 51.5)">7</text>
<text x="67.2" y="51.5" transform="rotate(-90 67.2 51.5)">7</text>
<text x="93.8" y="51.5" transform="rotate(-90 93.8 51.5)">7</text>
<text x="118" y="51.5" transform="rotate(-90 118 51.5)">7</text>
<text x="143.4" y="51.5" transform="rotate(-90 143.4 51.5)">7</text>
<text x="168.8" y="51.5" transform="rotate(-90 168.8 51.5)">7</text>
<text x="194.2" y="51.5" transform="rotate(-90 194.2 51.5)">7</text>
<text x="219.6" y="51.5" transform="rotate(-90 219.6 51.5)">7</text>
<text x="242.4" y="51.5" transform="rotate(-90 242.4 51.5)">7</text>
<text x="261.5" y="90">1</text>
<text x="261.5" y="95.1">2</text>
<text x="273" y="92.6">3</text>
<text x="39.9" y="98.9">3</text>
<text x="52.6" y="98.9">2</text>
<text x="260.9" y="100.2">12</text>
<text x="46.9" y="106.1" transform="rotate(-90 46.9 106.1)">1</text>
<text x="67.2" y="106.1" transform="rotate(-90 67.2 106.1)">1</text>
<text x="96.4" y="106.1" transform="rotate(-90 96.4 106.1)">1</text>
<text x="123.1" y="106.1" transform="rotate(-90 123.1 106.1)">1</text>
<text x="152.3" y="106.1" transform="rotate(-90 152.3 106.1)">1</text>
<text x="177.7" y="106.1" transform="rotate(-90 177.7 106.1)">1</text>
<text x="260.9" y="105.3">13</text>
<text x="272.3" y="102.7">11</text>
<text x="59.6" y="110.4">13</text>
<text x="59.6" y="112.9">16</text>
<text x="88.8" y="110.4">13</text>
<text x="88.8" y="112.9">16</text>
<text x="115.5" y="110.4">13</text>
<text x="115.5" y="112.9">16</text>
<text x="144.7" y="110.4">13</text>
<text x="144.7" y="112.9">16</text>
<text x="170.1" y="110.4">13</text>
<text x="170.1" y="112.9">16</text>
<text x="261.5" y="110.4">1</text>
<text x="273" y="112.9">3</text>
<text x="261.5" y="115.4">2</text>
<text x="67.2" y="126.5" transform="rotate(-90 67.2 126.5)">8</text>
<text x="96.4" y="126.5" transform="rotate(-90 96.4 126.5)">8</text>
<text x="123.1" y="126.5" transform="rotate(-90 123.1 126.5)">8</text>
<text x="152.3" y="126.5" transform="rotate(-90 152.3 126.5)">8</text>
<text x="177.7" y="126.5" transform="rotate(-90 177.7 126.5)">8</text>
<text x="24" y="173.9">3</text>
<text x="35.5" y="173.9">2</text>
<text x="43.7" y="173.9">11</text>
<text x="55.2" y="173.9">12</text>
<text x="63.4" y="173.9">7</text>
<text x="74.8" y="173.9">6 U3C</text>
<text x="101.5" y="177.7">2</text>
<text x="101.5" y="180.2">1</text>
</g>
<text font-size="1.3" fill="#0f0f0f" x="55.8" y="98.9">VDD</text>
<text font-size="1.3" fill="#725600" x="236.4" y="100">VDD</text>
<g font-size="1" fill="#0000c2">
<text x="110.5" y="167.5">C17: 22uF / 16V tantalum at 5V entry.</text>
<text x="110.5" y="169.1">C20: 22uF / 16V tantalum at U14 OUT.</text>
<text x="110.5" y="170.7">Use C20 ESR 0.3–22 ohm.</text>
<text x="110.5" y="172.3">Other 4u7: 50V X7R 1206 ceramic.</text>
<text x="110.5" y="173.9">Retain local 100n bypass capacitors.</text>
</g>
</svg>
